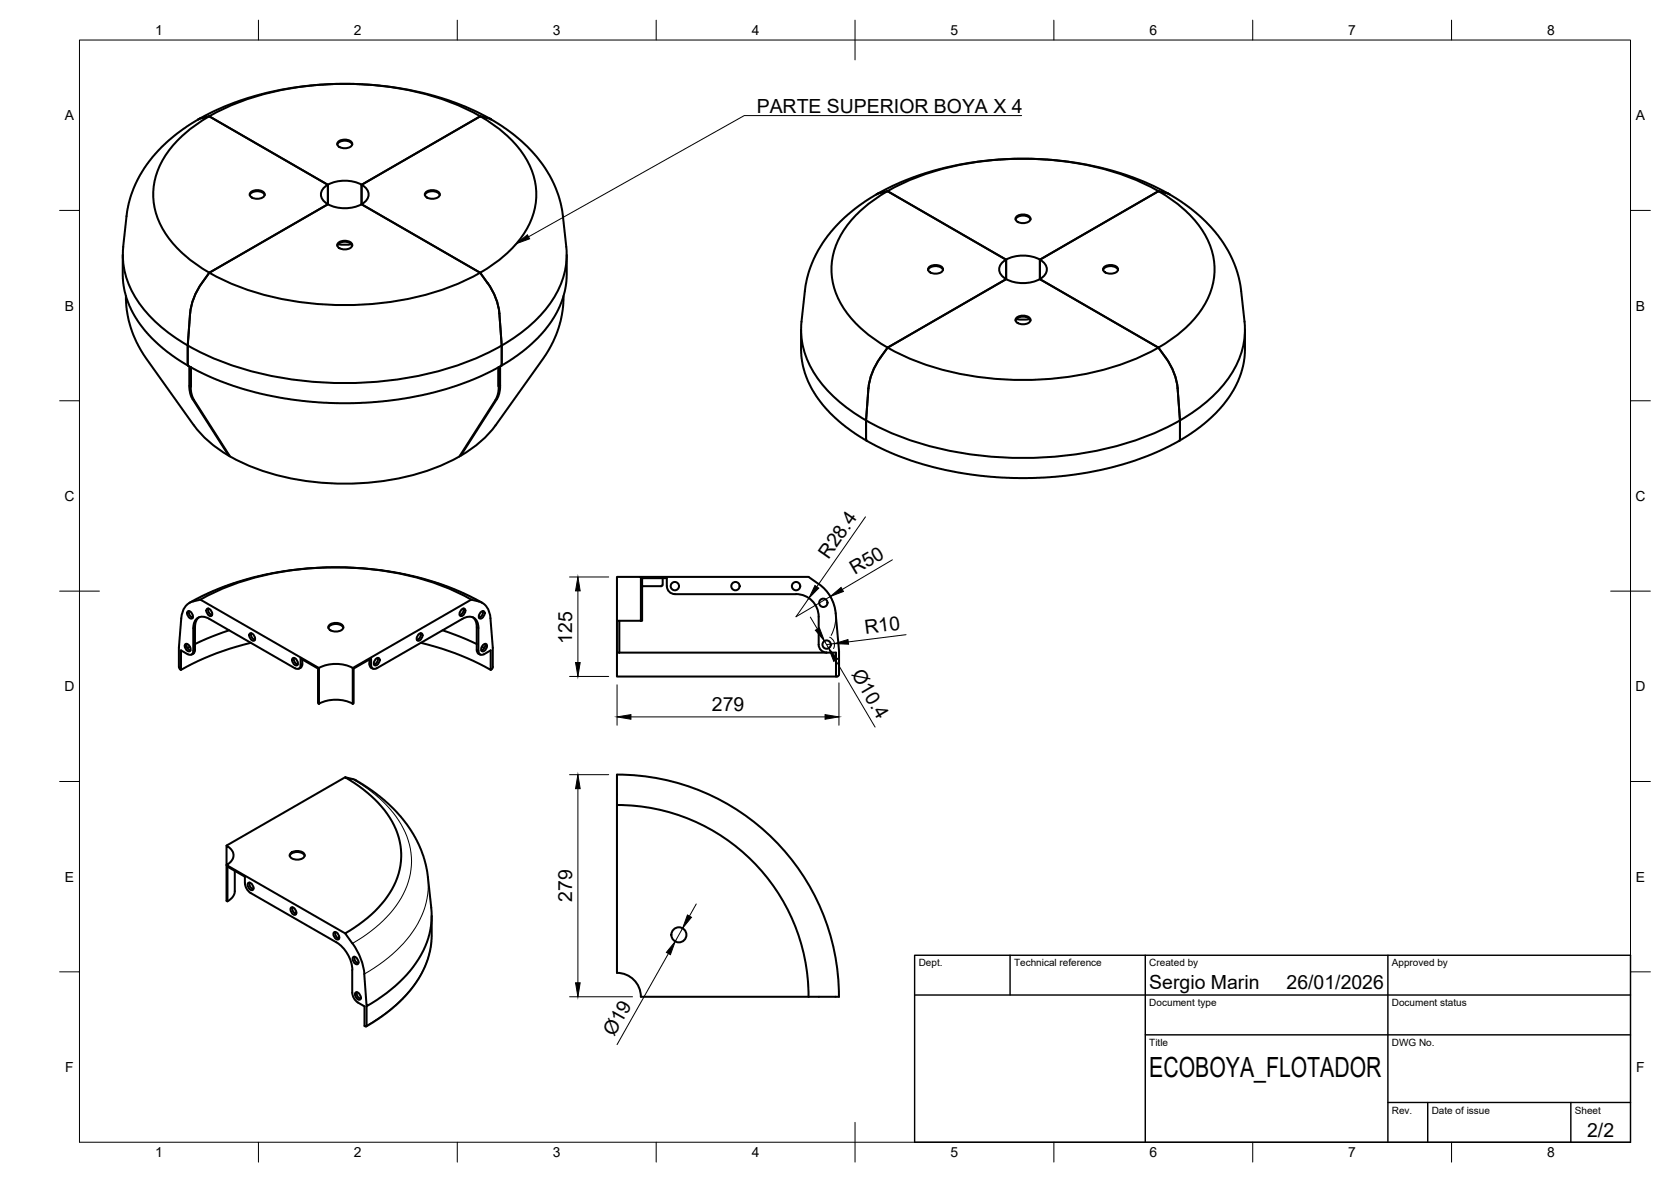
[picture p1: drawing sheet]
<svg xmlns="http://www.w3.org/2000/svg" width="420mm" height="297mm" viewBox="0 0 420 297" stroke-linecap="round" stroke-linejoin="round" font-family="sans-serif">
<!-- layer: Visible -->
<g fill="none" stroke="#000" stroke-width=".51">
<path d="M40.5 37.1l3.3-3 3.2-2.3 3.1-1.9 3.5-1.8 4.5-2 3.9-1.3 5.1-1.5 3.6-.8 8.2-1.1 9-.3 9 .6 5.8 .8 3.5 .8 8 2.4 4.5 1.9 3.3 1.6 3.5 2 3.5 2.5 2.4 2 2.3 2.3 2.8 3.4 1.7 2.6 1.2 2.4 1 2.7 1 4 1 8.9a21.9 21.9 0 0 1-6.8 17.5 50.7 50.7 0 0 1-21.4 12.6 92 92 0 0 1-58.2-1.1 45.4 45.4 0 0 1-20.5-14.2 20.9 20.9 0 0 1-4.5-14.8l1-9.4 .8-3 .7-2.1 1.5-3.1 1.3-2.2 2.1-2.8zM50.8 29.6l-.9 .4M52.6 29.2l-1.8 .4M52.6 29.2l29.8 17.2M52.6 29.2a28.1 28.1 0 0 0-13.2 14.4 17.7 17.7 0 0 0 3.9 17.4 33.9 33.9 0 0 0 9.3 7.5M52.6 29.2a70.5 70.5 0 0 1 37.2-8.1 68.7 68.7 0 0 1 30.9 8.1M84.8 36.3a2.32 2.32 0 0 1 3.8 0M85 35.7a2.5 2.5 0 0 1 3.6 .3 1.69 1.69 0 0 1-2.4 1.2 1.08 1.08 0 0 1-1.1-.4 1.08 1.08 0 0 1-.1-1.1zM120.7 29.2l-29.8 17.2v4.9l29.8 17.2M120.7 29.2l1.9 .4M120.7 29.2a28.1 28.1 0 0 1 13.3 14.4 17.7 17.7 0 0 1-3.9 17.4 33.9 33.9 0 0 1-9.4 7.5M122.6 29.6l.9 .4"/>
<path d="M62.8 49a2.32 2.32 0 0 1 3.8 0M63 48.4a2.5 2.5 0 0 1 3.5 .3 1.69 1.69 0 0 1-2.3 1.2 1.08 1.08 0 0 1-1.1-.4 1.08 1.08 0 0 1-.1-1.1zM81.8 46.9a8.9 8.9 0 0 1 9.8 0 2.49 2.49 0 0 1 1 2.4 2.49 2.49 0 0 1-1.7 2 9.1 9.1 0 0 1-9.1-.5 2.36 2.36 0 0 1 0-3.9zM82.4 46.4v4.9l-29.8 17.2M106.8 49a2.32 2.32 0 0 1 3.8 0M107 48.4a2.5 2.5 0 0 1 3.6 .3 1.69 1.69 0 0 1-2.4 1.2 1.08 1.08 0 0 1-1.1-.4 1.08 1.08 0 0 1-.1-1.1zM220.4 48.8l4-2.1 3.9-1.7 4.2-1.4 4.6-1.3 4.1-.9 5.8-.9 9-.6 5.3 .1 4.6 .3 4.9 .6 6 1.2 5.2 1.5 4.1 1.4 4 1.7 3.9 2.1M220.4 48.8l-4.5 2.9-4 3.4-3.6 3.9-2.5 3.8-1.7 3.5-1.2 3.7-.5 2.9-.9 7.9a21.9 21.9 0 0 0 6.8 17.6 41.9 41.9 0 0 0 9.5 7.3M223.2 48a70.5 70.5 0 0 1 37.1-8.1 68.7 68.7 0 0 1 31 8.1M223.2 48a28.1 28.1 0 0 0-13.3 14.4 17.7 17.7 0 0 0 4 17.4 33.9 33.9 0 0 0 9.3 7.5M223.2 48.1l-2.8 .7M223.2 48.1l29.8 17.2"/>
<path d="M255.4 55.1a2.32 2.32 0 0 1 3.7 0M255.5 54.5a2.5 2.5 0 0 1 3.6 .3 1.69 1.69 0 0 1-2.4 1.2 1.08 1.08 0 0 1-1.1-.3 1.08 1.08 0 0 1-.1-1.2zM291.3 48.1l2.8 .7M291.3 48.1l-29.8 17.2v4.9l29.8 17.2M291.3 48.1l-29.8 17.2M291.3 48a28.1 28.1 0 0 1 13.2 14.4 17.7 17.7 0 0 1-3.9 17.4 33.9 33.9 0 0 1-9.3 7.5M294 48.8l4.5 2.9 4 3.4 3.6 3.9 2.6 3.8 1.7 3.5 1.2 3.7 .5 2.9 .8 7.9a21.9 21.9 0 0 1-6.7 17.6 41.9 41.9 0 0 1-9.5 7.3M30.9 64.1v5.8l.3 2.6 1 3.6 1.6 3.3 2.8 3.8 3 3.1 3.6 3 4.1 2.6M31.7 74.4l.1 2.8 .5 3.2 1.2 3.7 1.2 2.6 1.9 3.2 12.1 17M47.8 78.8l-.6 8.1v4.8M52.6 68.5l-1.8 2.6a15.8 15.8 0 0 0-3 7.7M52.6 68.5a70.5 70.5 0 0 0 37.2 8.1 68.7 68.7 0 0 0 30.9-8.1"/>
<path d="M84.8 61.7a2.32 2.32 0 0 1 3.8 0M85 61.4l1.7 .1 1.7-.1M85 61.1a2.5 2.5 0 0 1 3.6 .3 1.69 1.69 0 0 1-2.4 1.2 1.08 1.08 0 0 1-1.1-.3 1.08 1.08 0 0 1-.1-1.2zM120.7 68.5l1.9 2.6a15.8 15.8 0 0 1 3 7.7l.6 8.1v4.8M141.7 74.4l-.1 2.8-.6 3.2-1.2 3.7-1.2 2.6-1.9 3.2-12.1 17M142.5 64.1v5.8l-.3 2.6-1.1 3.6-1.6 3.3-2.7 3.8-3 3.1-3.6 3-4.2 2.6M233.4 67.8a2.32 2.32 0 0 1 3.7 0M233.5 67.2a2.5 2.5 0 0 1 3.6 .3 1.69 1.69 0 0 1-2.3 1.2 1.08 1.08 0 0 1-1.1-.3 1.08 1.08 0 0 1-.2-1.2zM253 65.3v4.9M253 70.2l-29.8 17.2M253 65.2a9.4 9.4 0 0 1 8.5 0M253 65.2a2.58 2.58 0 0 0-1.8 2.5 2.58 2.58 0 0 0 1.8 2.4"/>
<path d="M253 70.1a9.4 9.4 0 0 0 8.5 0M255.5 79.9a2.5 2.5 0 0 1 3.6 .3 1.69 1.69 0 0 1-2.4 1.3 1.08 1.08 0 0 1-1.1-.4 1.08 1.08 0 0 1-.1-1.2zM261.5 65.2a2.58 2.58 0 0 1 1.7 2.5 2.58 2.58 0 0 1-1.7 2.4M261.5 65.3v4.9M261.5 70.2l29.8 17.2M277.4 67.8a2.32 2.32 0 0 1 3.7 0M277.5 67.2a2.5 2.5 0 0 1 3.6 .3 1.69 1.69 0 0 1-2.3 1.2 1.08 1.08 0 0 1-1.1-.3 1.08 1.08 0 0 1-.2-1.2zM47.2 91.7l.1 .2M47.3 91.9l4.6 2.4 3.3 1.4 5.3 1.8 4.9 1.4 5.1 1.1 5.7 .8 9.1 .5h5.1l5.8-.4 5.6-.8 5.5-1.1 5-1.3 5.6-1.9 3.6-1.5 4.5-2.4M47.6 92.1v5.4l.6 2.3 9.3 14.7 .2-.1M48 97.2l.1 1.7 .5 1.4 9.2 14.4M48 92.3v4.9z"/>
<path d="M48 92.3v4.7M125.4 97.2l-.2 1.7-.5 1.4-9.2 14.4a62.4 62.4 0 0 1-36.6 6.4 55.8 55.8 0 0 1-21-6.4M125.4 97v-4.7v4.9M125.4 92.3v4.9M125.8 92.1v5.4l-.6 2.3-9.4 14.7-.1-.1M126.2 91.7l-.1 .2M201.4 82.9v5.2l.3 2.6 .7 3.2 1.5 3.3 1.8 3 2.9 3.4 3.1 2.9 3.1 2.3 3.8 2.4 4.4 2.2 6.2 2.4 4.9 1.4 3.4 .9 6.6 1.1 6.3 .7 5.8 .2 6.1-.1 5.4-.4 5.7-.8 6-1.3 5.8-1.7 4.3-1.6 4.8-2.2 4.6-2.7 3.9-2.8 3.1-2.9 2.8-3.4 1.9-3 1.4-3.3 .8-3.2 .2-2.6v-5.2M221.4 89.9a15.8 15.8 0 0 0-3 7.7l-.6 8.1M223.2 87.3a70.5 70.5 0 0 0 37.1 8.1 68.7 68.7 0 0 0 31-8.1M223.2 87.4l-1.9 2.5M255.3 80.5a2.32 2.32 0 0 1 3.8 0M255.5 80.2l1.7 .1 1.7-.1"/>
<path d="M291.3 87.4l1.8 2.5a15.8 15.8 0 0 1 3 7.7l.6 8.1M48.8 106.9a27.6 27.6 0 0 0 8.7 7.6M124.6 106.9a27.6 27.6 0 0 1-8.7 7.6M217.8 105.7v4.8M217.8 105.7a81.6 81.6 0 0 0 43 9.3 79.6 79.6 0 0 0 35.9-9.3M217.8 110.5l.1 .2M296.7 105.7l-.1 5M47.3 153.6a1.21 1.21 0 0 1 1 1.8 1.21 1.21 0 0 1-1-1.8zM47.5 153.6a1.46 1.46 0 0 0 1 1.6M47.6 151.5l3.5-1.8 3.9-1.8 4.4-1.6 4.6-1.3 5.4-1.1 4.8-.7 9.3-.6h4.4l5.2 .4 5.8 .8 5.1 1 5.5 1.5 3.6 1.3 4.2 1.8 4 2.1M48.6 151.1a4.3 4.3 0 0 0-3 4.3l-.6 7.4v4.8l.5 .7M50 155.1l-.5 .6-.4 1.4-.1 6.5-.2 .5-.6 .4"/>
<path d="M50.4 150.7a70.6 70.6 0 0 1 37.1-8.1 68.8 68.8 0 0 1 31 8.1M50.4 150.7l29.8 17.2v9l-.2-.2v-8.7l-4.4-2.5v1.6M50.4 150.7l-1.8 .4M52.1 153a1.21 1.21 0 0 1 1.1 1.8 1.21 1.21 0 0 1-1.1-1.8zM52.4 152.9a1.46 1.46 0 0 0 .9 1.7M57.6 158.4l-4.4 1.6-4.2 1.8M62.9 159.2a1.21 1.21 0 0 1 1 1.8 1.21 1.21 0 0 1-1-1.8zM63.1 159.1a1.46 1.46 0 0 0 1 1.7M82.6 157.8a2.32 2.32 0 0 1 3.7 0M82.7 157.1a2.5 2.5 0 0 1 3.6 .4 1.69 1.69 0 0 1-2.3 1.2 1.08 1.08 0 0 1-1.1-.4 1.08 1.08 0 0 1-.2-1.2zM105.2 159.5l.8-.3a1.21 1.21 0 0 1-1 1.8 1.05 1.05 0 0 1 .2-1.5zM105.8 159.1a1.46 1.46 0 0 1-1 1.7"/>
<path d="M111.3 158.4l4.4 1.6 4.2 1.8M116 153.3l.8-.3a1.21 1.21 0 0 1-1 1.8 1.05 1.05 0 0 1 .2-1.5zM116.5 152.9a1.46 1.46 0 0 1-.9 1.7M118.5 150.7a5.1 5.1 0 0 1 3.9 1.8 5.6 5.6 0 0 1 .9 2.9l.6 7.4v4.8l-.3 .6M118.5 150.7l-29.8 17.2v9l.2-.2v-8.7l4.4-2.5v1.6M118.9 155.1l.5 .6 .4 1.4 .1 6.2 .1 .6 .3 .3M120.8 153.9l.9-.3a1.21 1.21 0 0 1-1.1 1.8 1.05 1.05 0 0 1 .2-1.5zM121.4 153.6a1.46 1.46 0 0 1-1 1.6M155.1 156v8h.6M155.1 145h6v11h-6zM155.7 156v8M161.1 145h42.2a15.5 15.5 0 0 1 5.1 4.2l.8 1.5 .6 1.7a72.5 72.5 0 0 1 1.2 17.1"/>
<path d="M166.6 145.3v1.7l-.3 .3h-4.8M167.7 147.3v-2h-6.2v10.7h-.4M167.7 147.3a2.04 2.04 0 0 0 2 2h30.5a5.7 5.7 0 0 1 5.6 5.7M205.8 155v7a2 2 0 0 0 2 2M46.7 161.8a1.21 1.21 0 0 1 1 1.9 1.21 1.21 0 0 1-1-1.9zM46.9 161.8a1.46 1.46 0 0 0 1 1.7M47.7 162.5l-.6 .3M63.1 161.5a66.8 66.8 0 0 0-17.6 6.8v-4.9l1.7 1a.89 .89 0 0 0 1 .1 .89 .89 0 0 0 .4-.9v-5.8a2.47 2.47 0 0 1 1.2-2.6 2.47 2.47 0 0 1 2.8 .3l21.6 12.4M73.7 165.4a1.21 1.21 0 0 1 1 1.8 1.21 1.21 0 0 1-1-1.8zM73.9 165.3a1.46 1.46 0 0 0 1 1.7M75.6 167.1a.86 .86 0 0 1-.4 .9 .86 .86 0 0 1-1-.1M76 165.7a2.43 2.43 0 0 1-.2 1.9l-.6 .4"/>
<path d="M80.2 167.9a9.4 9.4 0 0 1 8.5 0M80.2 176.9a9.4 9.4 0 0 1 8.5 0M92.9 165.7a2.51 2.51 0 0 0 .2 1.9l.6 .4M93.3 167.1a.86 .86 0 0 0 .4 .9 .86 .86 0 0 0 1-.1M94.4 165.7l.9-.3a1.21 1.21 0 0 1-1.1 1.8 1.05 1.05 0 0 1 .2-1.5zM95 165.3a1.46 1.46 0 0 1-1 1.7M105.8 161.5a66.8 66.8 0 0 1 17.6 6.8v-4.9l-1.7 1a.88 .88 0 0 1-1 .1 .88 .88 0 0 1-.4-.9v-5.8a2.45 2.45 0 0 0-1.2-2.6 2.45 2.45 0 0 0-2.8 .3l-21.6 12.4M120.3 164.3l.4 .2M121.2 162.5l.6 .3M121.4 162.1l.8-.3a1.21 1.21 0 0 1-1 1.9 1.05 1.05 0 0 1 .2-1.6zM122 161.8a1.46 1.46 0 0 1-1 1.7M123.5 168.2l-.1 .1"/>
<path d="M155.1 164v6h55.1v-6h-2.4M155.7 164h52.1M210.2 170h.3M211 169.5l-.3 .4-.2 .1M86.8 195.3l-29.8 17.2M89.5 196.1l4.1 2.6 4.2 3.5 3.4 3.5 2.9 4.2 1.7 3.5 1.3 3.9 .5 2.9 .8 7.9a21.5 21.5 0 0 1-6.2 16.9 42.1 42.1 0 0 1-10 7.9l-.6-8.1M89.6 196.1l-2.8-.8a28.1 28.1 0 0 1 13.1 14.1 17.5 17.5 0 0 1-4 17.8 33.8 33.8 0 0 1-9.1 7.4l1.8 2.5a15.3 15.3 0 0 1 3 7.7M155.1 194.7a55.8 55.8 0 0 1 55.8 55.8h-49.8a6 6 0 0 0-6-6zM59 218.8v5.2a3.1 3.1 0 0 1-1.8 2.5l-.2-.1v-9a2.58 2.58 0 0 0 1.7-2.5 2.58 2.58 0 0 0-1.7-2.4v4.9l29.8 17.2M72.8 215.1a2.32 2.32 0 0 1 3.8 0M73 214.5a2.5 2.5 0 0 1 3.6 .3 1.69 1.69 0 0 1-2.4 1.2 1.08 1.08 0 0 1-1-.4 1.08 1.08 0 0 1-.2-1.1zM155.1 202.3a48.2 48.2 0 0 1 48.2 48.2"/>
<path d="M57.2 226.5v-8.7l4.4 2.5a4 4 0 0 0 1 3.8l22 12.7a8.7 8.7 0 0 1 4 7v6.1l.7 1.4 .7 .6M62.5 221.8a1.21 1.21 0 0 1 1 1.9 1.21 1.21 0 0 1-1-1.9zM62.7 221.8a1.46 1.46 0 0 0 1 1.7M73.3 228a1.21 1.21 0 0 1 1 1.9 1.21 1.21 0 0 1-1-1.9zM73.5 228a1.46 1.46 0 0 0 1 1.7M84 234.3a1.21 1.21 0 0 1 1.1 1.8 1.21 1.21 0 0 1-1.1-1.8zM84.3 234.2a1.46 1.46 0 0 0 1 1.7M108.5 230.1v5.9l-.3 2.6-1 3.6-1.6 3.2-2.5 3.5-3.3 3.5-3.6 2.9-4.1 2.6M88.9 240.5a1.21 1.21 0 0 1 1 1.8 1.21 1.21 0 0 1-1-1.8zM89.1 240.4a1.46 1.46 0 0 0 1 1.7M89.5 249.4a1.21 1.21 0 0 1 1 1.8 1.21 1.21 0 0 1-1-1.8zM89.7 249.4a1.46 1.46 0 0 0 1 1.6"/>
<path d="M90 251.9l1.7 1v4.9l.3 .1 .2-.2M92.2 252.9v4.8"/>
<circle cx="169.7" cy="147.3" r="1.05"/>
<circle cx="184.9" cy="147.3" r="1.05"/>
<circle cx="200.2" cy="147.3" r="1.05"/>
<circle cx="207" cy="151.5" r="1.05"/>
<circle cx="207.8" cy="162" r="1.05"/>
<circle cx="170.7" cy="234.9" r="1.89"/>
</g>
<!-- layer: Visible Narrow -->
<g fill="none" stroke="#000" stroke-width=".25">
<path d="M48.5 154.8l-.5 .2M48.6 151.1a74.4 74.4 0 0 1 39.1-8.5 72.5 72.5 0 0 1 32.6 8.5M49 157.6l-.4 .2M52.4 152.9l-.1 .1M116.4 152.9l.2 .1M119.9 157.6l.4 .2M120.4 154.8l.5 .2M49 163.3l-.4 .3M76 166.9l-.4 .2M92.9 166.9l.4 .2M119.9 163.3l.4 .3M88.6 195.8a30 30 0 0 1 13.7 14.4 18.2 18.2 0 0 1-3.4 18.4 36.1 36.1 0 0 1-10.3 8.5"/>
<path d="M107.6 220.4a21.2 21.2 0 0 1-6.1 16.6 40 40 0 0 1-9.9 7.8M108.5 235a23.2 23.2 0 0 1-8.1 16.7l-3.2 2.7-5 3.3"/>
</g>
<!-- layer: BORDER -->
<g fill="none" stroke="#000" stroke-width=".25">
<path d="M20 10.1h390v276.9h-390zM65 5.1v5M115 5.1v5M165 5.1v5M215 5.1v10M265 5.1v5M315 5.1v5M365 5.1v5M15 52.9h5M410 52.9h5M15 100.7h5M410 100.7h5"/>
<path d="M15 148.6h10M405 148.6h10M15 196.4h5M410 196.4h5M15 244.2h5M410 244.2h5M65 287v5M115 287v5M165 287v5M215 282.1v9.9M265 287v5M315 287v5"/>
<path d="M365 287v5"/>
</g>
<!-- layer: TITLEBLOCK -->
<path d="M230 240.1h180v46.9h-180zM230 250h180M254 240.1v9.9M288 240.1v46.9M349 240.1v46.9M288 260.1h122M349 277.1h61M359 277.1v9.9M395 277.1v9.9" fill="none" stroke="#000" stroke-width=".36"/>
<!-- layer: Leaders -->
<path d="M129.9 61.2l2.7-2.2 .6 1z" fill="#000" stroke="#000" stroke-width=".25"/>
<path d="M256.9 29h-69.8l-54.2 30.5" fill="none" stroke="#000" stroke-width=".25"/>
<!-- layer: FD_Dimensions -->
<g fill="none" stroke="#000" stroke-width=".25">
<path d="M217.6 129.9l-12.2 17.6M143.2 145h9.9M145.3 148.5v18M203.8 155.1l1.7 3M207.5 148.2a10 10 0 0 1 1.5 11.5M208.8 149.9l-8.6 5.1 3.2-4.7M224.4 140.7l-12.6 7.4M227.8 159.5l-14.5 1.8M143.2 170h9.9M155.2 172.1v10.2M207.3 161.1l1.1 1.8M208.6 160.1a2 2 0 0 1 1 2.9"/>
<path d="M209.8 161.7l-2 .3M210.1 165.9l9.9 16.8M210.9 171.6v10.7M143.2 194.7h9.9M145.3 198.2v48.8M158.6 180.2h48.9M168.1 239.6l-12.9 22.9M171.6 233.3l-1.8 3.3M175.1 227.2l-1.7 3M143.2 250.5h15.8"/>
</g>
<g fill="#000" stroke="#000" stroke-width=".25">
<path d="M145.3 145l.6 3.5h-1.2zM204.9 147.1l1 .7-2.5 2.5zM205 158.4l1-.6 1.3 3.3zM208.8 149.9l2.7-2.3 .6 1zM144.7 166.5h1.2l-.6 3.5zM155.2 180.2l3.4-.6v1.1zM207.5 179.6l3.4 .6-3.4 .5zM208.4 162.9l2.2 2.7-1 .6zM209.8 161.7l3.4-1 .2 1.2zM145.3 194.7l.6 3.5h-1.2zM169.8 236.6l-1.2 3.3-1-.6zM172.8 229.9l1.1 .6-2.3 2.8z"/>
<path d="M144.7 247h1.2l-.6 3.5z"/>
</g>
<text font-size="7" x="289" y="270.6">ECOBOYA_FLOTADOR</text>
<g font-size="4.9">
<text x="190.3" y="28.3">PARTE SUPERIOR BOYA X 4</text>
<text x="208.3" y="140.7" transform="rotate(-55 208.3 140.7)">R28.4</text>
<text x="214.9" y="144.6" transform="rotate(-31 214.9 144.6)">R50</text>
<text x="143.8" y="161.7" transform="rotate(-90 143.8 161.7)">125</text>
<text x="217.6" y="159.3" transform="rotate(-7 217.6 159.3)">R10</text>
<text x="214" y="169.4" transform="rotate(60 214 169.4)">Ø10.4</text>
<text x="179" y="178.7">279</text>
<text x="143.8" y="226.6" transform="rotate(-90 143.8 226.6)">279</text>
<text x="289" y="248.5">Sergio Marin</text>
<text x="323.5" y="248.5">26/01/2026</text>
<text x="154.4" y="260.7" transform="rotate(-61 154.4 260.7)">Ø19</text>
<text x="399.1" y="285.7">2/2</text>
</g>
<g font-size="3.5">
<text x="39" y="8.8">1</text>
<text x="89" y="8.8">2</text>
<text x="139" y="8.8">3</text>
<text x="189" y="8.8">4</text>
<text x="239" y="8.8">5</text>
<text x="289" y="8.8">6</text>
<text x="339" y="8.8">7</text>
<text x="389" y="8.8">8</text>
<text x="16.3" y="30.2">A</text>
<text x="411.3" y="30.2">A</text>
<text x="16.3" y="78">B</text>
<text x="411.3" y="78">B</text>
<text x="16.2" y="125.9">C</text>
<text x="411.2" y="125.9">C</text>
<text x="16.2" y="173.7">D</text>
<text x="411.2" y="173.7">D</text>
<text x="16.3" y="221.6">E</text>
<text x="411.3" y="221.6">E</text>
<text x="16.4" y="269.4">F</text>
<text x="411.4" y="269.4">F</text>
<text x="39" y="290.8">1</text>
<text x="89" y="290.8">2</text>
<text x="139" y="290.8">3</text>
<text x="189" y="290.8">4</text>
<text x="239" y="290.8">5</text>
<text x="289" y="290.8">6</text>
<text x="339" y="290.8">7</text>
<text x="389" y="290.8">8</text>
</g>
<g font-size="2.5">
<text x="231" y="242.9">Dept.</text>
<text x="255" y="242.9">Technical reference</text>
<text x="289" y="242.9">Created by</text>
<text x="350" y="242.9">Approved by</text>
<text x="289" y="252.8">Document type</text>
<text x="350" y="252.8">Document status</text>
<text x="289" y="262.9">Title</text>
<text x="350" y="262.9">DWG No.</text>
<text x="350" y="279.9">Rev.</text>
<text x="360" y="279.9">Date of issue</text>
<text x="396" y="279.9">Sheet</text>
</g>
</svg>
